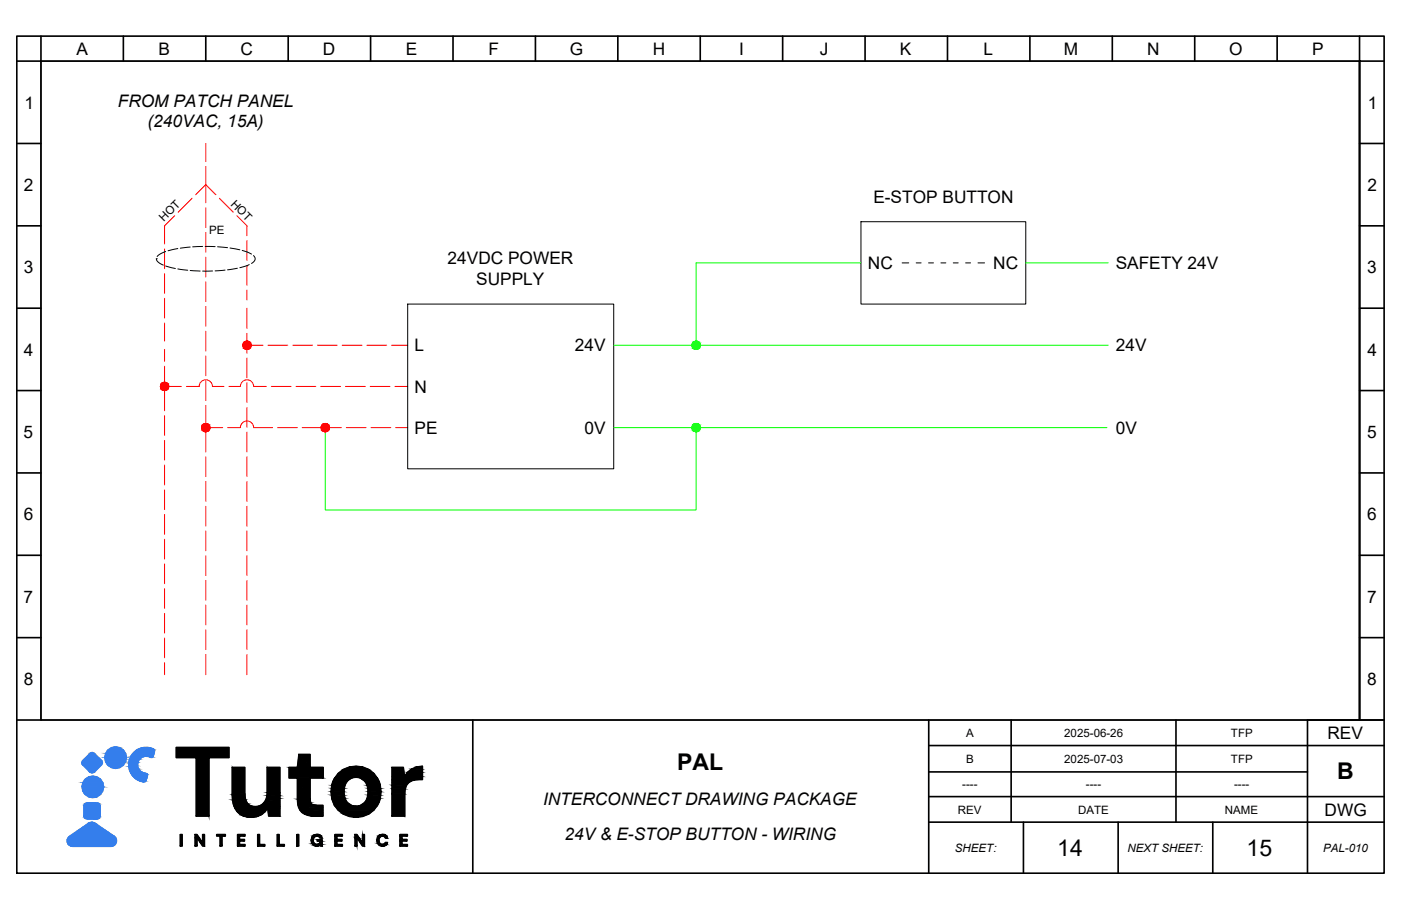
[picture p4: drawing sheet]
<svg xmlns="http://www.w3.org/2000/svg" width="432mm" height="279mm" viewBox="0 0 432 279" stroke-linecap="round" stroke-linejoin="round" font-family="sans-serif">
<!-- layer: 0 -->
<g fill="none" stroke="#f00" stroke-width=".31">
<path d="M63.4 44.2v5.6M63.4 51.4v11.1M50.7 76.8v6.1M53.8 66.5l-3.1 3.1v5.6M59.2 61.1l-4.3 4.4M60.3 60.1l3.1-3.2 3.1 3.2M63.4 64.1v6.1M63.4 71.7v6.1M63.4 79.3v6.1M67.6 61.1l4.3 4.4M73 66.5l3.1 3.1v3.1M76.1 74.2v6.1"/>
<path d="M50.7 84.4v6.1M50.7 92v6.1M50.7 99.6v5.6M63.4 86.9v6.1M63.4 94.5v6.1M76.1 81.8v6.1M76.1 89.5v3M76.1 95v6.3M50.7 107.7v3.7M50.7 113v6M52 119.2h3.9M63.4 102.2v6.1"/>
<path d="M63.4 109.8v6.1M63.4 117.4v6.1M65.5 119.2h3.5M65.5 119.2a2.04 2.04 0 0 0-2.1-2.1 2.04 2.04 0 0 0-2 2.1h-3.9M76.1 102.8v6.1M76.1 110.4v6.1M76.1 118v6.1M76.1 106.5h5M78.2 119.2h3.9M78.2 119.2a2.04 2.04 0 0 0-2.1-2.1 2.04 2.04 0 0 0-2 2.1h-3.6M82.6 106.5h6.1M83.6 119.2h6.1"/>
<path d="M90.2 106.5h6.1M91.2 119.2h6.1M97.8 106.5h6.1M98.9 119.2h6.1M105.5 106.5h6.1M106.5 119.2h6.1M113.1 106.5h6.1M114.1 119.2h6.1M120.7 106.5h5M121.7 119.2h4M50.7 120.6v6.1M50.7 128.2v6.1"/>
<path d="M50.7 135.8v6.1M63.4 125v5.6M63.4 133.1v6.3M64.7 131.9h3.9M70.2 131.9h3.9M74.1 131.9a2.04 2.04 0 0 1 2-2.1 2.04 2.04 0 0 1 2.1 2.1M76.1 125.7v6M76.1 133.3v6.1M78.2 131.9h5.8M85.5 131.9h6.1M93.1 131.9h5.9M101.5 131.9h3.7"/>
<path d="M106.7 131.9h6.1M114.3 131.9h6.1M122 131.9h3.7M50.7 143.4v6.1M50.7 151.1v6M50.7 158.7v6.1M63.4 140.9v6.1M63.4 148.5v6.1M63.4 156.1v6.1M76.1 140.9v6.1M76.1 148.5v6.1M76.1 156.1v6.1"/>
<path d="M50.7 166.3v6.1M50.7 173.9v6.1M63.4 163.8v6M63.4 171.4v6.1M63.4 179v6.1M76.1 163.8v6M76.1 171.4v6.1M76.1 179v6.1M50.7 181.5v6.1M50.7 189.2v6M50.7 196.8v6.1M63.4 186.6v6.1"/>
<path d="M63.4 194.2v6.1M76.1 186.6v6.1M76.1 194.2v6.1M50.7 204.4v3.7M63.4 201.9v6.2M76.1 201.9v6.2"/>
<circle cx="50.7" cy="119.2" r="1.28"/>
<circle cx="76.1" cy="106.5" r="1.28"/>
<circle cx="63.4" cy="131.9" r="1.28"/>
<circle cx="100.3" cy="131.9" r="1.28"/>
</g>
<g fill="none" stroke="#000" stroke-width=".31">
<path d="M12.6 18.8h406.4v203.2h-406.4zM48.2 79.8a2.92 2.92 0 0 0 2.1 2M48.2 79.8h.1M51.1 77.6l-1.9 .8-.8 .7M54.8 76.7l-3 .6M58.6 76.2l-3 .3M62.4 76l-3 .1M63.2 76l3.1 .1M67.1 76.1l3 .3M70.9 76.5l3 .5M74.7 77.2l2.8 1.2M78.1 78.8a1.39 1.39 0 0 1 .5 1.4 1.39 1.39 0 0 1-1.1 1"/>
<path d="M265.4 68.4h50.8v25.4h-50.8zM51.1 82l2.9 .8M54.8 82.9l3.1 .4M58.6 83.4l3.1 .2M65.5 83.6h-3.1M69.4 83.3l-3.1 .2M73.2 82.7l-3.1 .5M76.8 81.6l-2.9 1M125.7 93.8h63.5v50.8h-63.5zM278.1 81.1h2M282.4 81.1h1.5M286.2 81.1h1.5"/>
<path d="M290 81.1h1.5M293.8 81.1h1.5M297.6 81.1h1.5M301.4 81.1h2.1"/>
</g>
<g fill="#f00" stroke="#f00" stroke-width=".31">
<path d="M76 105.2h.5zM75.8 105.2h.7z"/>
<path d="M75.8 105.2l.9 .1zM75.6 105.3h1.1z"/>
<path d="M75.6 105.3l1.3 .2zM75.3 105.5h1.6z"/>
<path d="M75.3 105.5l1.8 .1zM75.3 105.5l1.8 .1h-1.9z"/>
<path d="M75.2 105.6l2 .2-.1-.2zM75.2 105.6l2 .2h-2.2z"/>
<path d="M75 105.8l2.3 .2-.1-.2zM75 105.8l2.3 .2h-2.4z"/>
<path d="M74.9 106l2.5 .2-.1-.2zM74.9 106l2.5 .2h-2.5z"/>
<path d="M74.9 106.2l2.5 .3v-.3zM74.9 106.2l2.5 .3h-2.5z"/>
<path d="M74.9 106.5l2.5 .2v-.2zM74.9 106.5l2.5 .2h-2.5z"/>
<path d="M74.9 106.7l2.4 .2 .1-.2zM74.9 106.7l2.4 .2h-2.4z"/>
<path d="M74.9 106.9l2.3 .3 .1-.3zM74.9 106.9l2.3 .3h-2.2z"/>
<path d="M75 107.2l2.1 .1 .1-.1zM75 107.2l2.1 .1h-1.9z"/>
<path d="M75.2 107.3l1.7 .2 .2-.2zM75.2 107.3l1.7 .2z"/>
<path d="M75.3 107.5h1.6zM75.3 107.5l1.4 .1z"/>
<path d="M75.6 107.6h1.1zM75.6 107.6l.9 .1z"/>
<path d="M75.8 107.7h.7zM75.8 107.7h.4z"/>
<path d="M50.6 117.9h.5zM50.4 117.9h.7z"/>
<path d="M50.4 117.9l.9 .1zM50.2 118h1.1z"/>
<path d="M50.2 118l1.3 .2zM49.9 118.2h1.6z"/>
<path d="M49.9 118.2l1.8 .1zM49.9 118.2l1.8 .1h-1.9z"/>
<path d="M49.8 118.3l2 .2-.1-.2zM49.8 118.3l2 .2h-2.2z"/>
<path d="M49.6 118.5l2.3 .2-.1-.2zM49.6 118.5l2.3 .2h-2.4z"/>
<path d="M49.5 118.7l2.5 .2-.1-.2zM49.5 118.7l2.5 .2h-2.5z"/>
<path d="M49.5 118.9l2.5 .3v-.3zM49.5 118.9l2.5 .3h-2.5z"/>
<path d="M49.5 119.2l2.5 .2v-.2zM49.5 119.2l2.5 .2h-2.5z"/>
<path d="M49.5 119.4l2.4 .2 .1-.2zM49.5 119.4l2.4 .2h-2.4z"/>
<path d="M49.5 119.6l2.3 .3 .1-.3zM49.5 119.6l2.3 .3h-2.2z"/>
<path d="M49.6 119.9l2.1 .1 .1-.1zM49.6 119.9l2.1 .1h-1.9z"/>
<path d="M49.8 120l1.7 .2 .2-.2zM49.8 120l1.7 .2z"/>
<path d="M49.9 120.2h1.6zM49.9 120.2l1.4 .1z"/>
<path d="M50.2 120.3h1.1zM50.2 120.3l.9 .1z"/>
<path d="M50.4 120.4h.7zM50.4 120.4h.4z"/>
<path d="M63.3 130.6h.5zM63.1 130.6h.7z"/>
<path d="M63.1 130.6l.9 .1zM62.9 130.7h1.1z"/>
<path d="M62.9 130.7l1.3 .2zM62.6 130.9h1.6z"/>
<path d="M62.6 130.9l1.8 .1zM62.6 130.9l1.8 .1h-1.9z"/>
<path d="M62.5 131l2 .2-.1-.2zM62.5 131l2 .2h-2.2z"/>
<path d="M62.3 131.2l2.3 .2-.1-.2zM62.3 131.2l2.3 .2h-2.4z"/>
<path d="M62.2 131.4l2.5 .2-.1-.2zM62.2 131.4l2.5 .2h-2.5z"/>
<path d="M62.2 131.6l2.5 .3v-.3zM62.2 131.6l2.5 .3h-2.5z"/>
<path d="M62.2 131.9l2.5 .2v-.2zM62.2 131.9l2.5 .2h-2.5z"/>
<path d="M62.2 132.1l2.4 .2 .1-.2zM62.2 132.1l2.4 .2h-2.4z"/>
<path d="M62.2 132.3l2.3 .3 .1-.3zM62.2 132.3l2.3 .3h-2.2z"/>
<path d="M62.3 132.6l2.1 .1 .1-.1zM62.3 132.6l2.1 .1h-1.9z"/>
<path d="M62.5 132.7l1.7 .2 .2-.2zM62.5 132.7l1.7 .2z"/>
<path d="M62.6 132.9h1.6zM62.6 132.9l1.4 .1z"/>
<path d="M62.9 133h1.1zM62.9 133l.9 .1z"/>
<path d="M63.1 133.1h.7zM63.1 133.1h.4z"/>
<path d="M100.1 130.6h.5zM99.9 130.6h.7z"/>
<path d="M99.9 130.6l.9 .1zM99.7 130.7h1.1z"/>
<path d="M99.7 130.7l1.3 .2zM99.5 130.9h1.5z"/>
<path d="M99.5 130.9l1.7 .1zM99.3 131l.2-.1 1.7 .1z"/>
<path d="M99.3 131l2 .2-.1-.2zM99.3 131l2 .2h-2.1z"/>
<path d="M99.2 131.2l2.2 .2-.1-.2zM99.2 131.2l2.2 .2h-2.3z"/>
<path d="M99.1 131.4l2.4 .2-.1-.2zM99.1 131.4l2.4 .2h-2.5z"/>
<path d="M99 131.6l2.5 .3v-.3zM99 131.6l2.5 .3h-2.5z"/>
<path d="M99 131.9l2.5 .2v-.2zM99 131.9l2.5 .2h-2.5z"/>
<path d="M99 132.1l2.4 .2 .1-.2zM99 132.1l2.4 .2h-2.3z"/>
<path d="M99.1 132.3l2.2 .3 .1-.3zM99.1 132.3l2.2 .3h-2.1z"/>
<path d="M99.2 132.6l2 .1 .1-.1zM99.2 132.6l2 .1h-1.9z"/>
<path d="M99.3 132.7l1.7 .2 .2-.2zM99.3 132.7l1.7 .2z"/>
<path d="M99.5 132.9h1.5zM99.5 132.9l1.3 .1z"/>
<path d="M99.7 133h1.1zM99.7 133l.9 .1z"/>
<path d="M99.9 133.1h.7zM99.9 133.1h.5z"/>
</g>
<g fill="none" stroke="#0f0" stroke-width=".31">
<path d="M265.4 81.1h-50.8v25.4M316.2 81.1h25.4M189.2 106.5h152.4M189.2 131.9h152M214.6 131.9v25.4h-114.3v-24.2"/>
<circle cx="214.6" cy="106.5" r="1.28"/>
<circle cx="214.6" cy="131.9" r="1.28"/>
</g>
<g fill="#0f0" stroke="#0f0" stroke-width=".31">
<path d="M214.4 130.6h.5zM214.2 130.6h.7z"/>
<path d="M214.2 130.6l.9 .1zM214 130.7h1.1z"/>
<path d="M214 130.7l1.3 .2zM213.8 130.9h1.5z"/>
<path d="M213.8 130.9l1.7 .1zM213.8 130.9l1.7 .1h-1.9z"/>
<path d="M213.6 131l2 .2-.1-.2zM213.6 131l2 .2h-2.1z"/>
<path d="M213.5 131.2l2.2 .2-.1-.2zM213.5 131.2l2.2 .2h-2.3z"/>
<path d="M213.4 131.4l2.4 .2-.1-.2zM213.4 131.4l2.4 .2h-2.5z"/>
<path d="M213.3 131.6l2.5 .3v-.3zM213.3 131.6l2.5 .3h-2.5z"/>
<path d="M213.3 131.9l2.5 .2v-.2zM213.3 131.9l2.5 .2h-2.5z"/>
<path d="M213.3 132.1l2.4 .2 .1-.2zM213.3 132.1l2.4 .2h-2.3z"/>
<path d="M213.4 132.3l2.2 .3 .1-.3zM213.4 132.3l2.2 .3h-2.1z"/>
<path d="M213.5 132.6l2 .1 .1-.1zM213.5 132.6l2 .1h-1.9z"/>
<path d="M213.6 132.7l1.7 .2 .2-.2zM213.6 132.7l1.7 .2z"/>
<path d="M213.8 132.9h1.5zM213.8 132.9l1.3 .1z"/>
<path d="M214 133h1.1zM214 133l.9 .1z"/>
<path d="M214.2 133.1h.7zM214.2 133.1h.5z"/>
<path d="M214.4 105.2h.5zM214.2 105.2h.7z"/>
<path d="M214.2 105.2l.9 .1zM214 105.3h1.1z"/>
<path d="M214 105.3l1.3 .2zM213.8 105.5h1.5z"/>
<path d="M213.8 105.5l1.7 .1zM213.8 105.5l1.7 .1h-1.9z"/>
<path d="M213.6 105.6l2 .2-.1-.2zM213.6 105.6l2 .2h-2.1z"/>
<path d="M213.5 105.8l2.2 .2-.1-.2zM213.5 105.8l2.2 .2h-2.3z"/>
<path d="M213.4 106l2.4 .2-.1-.2zM213.4 106l2.4 .2h-2.5z"/>
<path d="M213.3 106.2l2.5 .3v-.3zM213.3 106.2l2.5 .3h-2.5z"/>
<path d="M213.3 106.5l2.5 .2v-.2zM213.3 106.5l2.5 .2h-2.5z"/>
<path d="M213.3 106.7l2.4 .2 .1-.2zM213.3 106.7l2.4 .2h-2.3z"/>
<path d="M213.4 106.9l2.2 .3 .1-.3zM213.4 106.9l2.2 .3h-2.1z"/>
<path d="M213.5 107.2l2 .1 .1-.1zM213.5 107.2l2 .1h-1.9z"/>
<path d="M213.6 107.3l1.7 .2 .2-.2zM213.6 107.3l1.7 .2z"/>
<path d="M213.8 107.5h1.5zM213.8 107.5l1.3 .1z"/>
<path d="M214 107.6h1.1zM214 107.6l.9 .1z"/>
<path d="M214.2 107.7h.7zM214.2 107.7h.5z"/>
</g>
<g fill="none" stroke="#000" stroke-width=".51">
<path d="M5.2 11.1h421.4v258.2h-421.4zM12.6 11.1v7.7h-7.4M38 11.1v7.7M63.4 11.1v7.7M88.8 11.1v7.7M114.2 11.1v7.7M139.6 11.1v7.7M165 11.1v7.7M190.4 11.1v7.7M215.8 11.1v7.7M241.2 11.1v7.7M266.6 11.1v7.7"/>
<path d="M292 11.1v7.7M317.4 11.1v7.7M342.8 11.1v7.7M368.2 11.1v7.7M393.6 11.1v7.7M419 18.8v203.2v-203.2h-406.4v203.2M419 11.1v7.7h7.6M5.2 44.2h7.4M419 44.2h7.6M5.2 69.6h7.4M419 69.6h7.6M5.2 95h7.4"/>
<path d="M419 95h7.6M5.2 120.4h7.4M419 120.4h7.6M5.2 145.8h7.4M419 145.8h7.6M5.2 171.2h7.4M419 171.2h7.6M5.2 196.6h7.4M419 196.6h7.6M5.2 222h421.4M145.7 222v47.3M286.2 222v47.3"/>
<path d="M286.2 229.9h140.4M286.2 238h116.8M311.6 222v31.5M362.4 222v31.5M403 222v47.3M286.2 245.7h140.4M286.2 253.5h140.4M315.4 253.5v15.8M344.6 253.5v15.8M373.8 253.5v15.8"/>
</g>
<g fill="#000" stroke="#000" stroke-width=".31">
<path d="M107.9 236.5l1.9-.2 1.8 .2zM128.4 236.5l1.8-.2v.2zM76.1 251.9h2.3zM97.4 257.4h.8zM107.7 251.8h4.1zM117.7 257.4h.6zM118.5 258h.7zM97.4 260.9h.5zM117.7 260.9h.6zM118.5 260.3h.7z"/>
<path d="M60.5 233.6l3.9 18.1v-18.1zM60.5 233.6l3.9 18.1h-3.9z"/>
<path d="M54.3 230.5l16.3 3.1v-3.1zM54.3 230.5l16.3 3.1h-16.3z"/>
<path d="M71.6 236.7l3.8 8.1v-8.1zM71.6 236.7l3.8 8.1h-3.8z"/>
<path d="M82.4 236.7l3.8 7.7v-7.7zM82.4 236.7l3.8 7.7h-3.8z"/>
<path d="M92.1 232.7l3.5 4v-4zM92.1 232.7l3.5 4h-3.9z"/>
<path d="M91.7 239.9l3.9 6.5v-6.5zM91.7 239.9l3.9 6.5h-3.9z"/>
<path d="M89.1 236.7l10.5 3.2v-3.2zM89.1 236.7l10.5 3.2h-10.5z"/>
<path d="M103.2 240h5.1zM103.2 240l4.9 .1h-5z"/>
<path d="M103.3 239.7l5 .3 .7-.3zM103.3 239.7l5 .3h-5.1z"/>
<path d="M103.4 239.7h6.4zM103.4 239.7h5.6z"/>
<path d="M107.9 236.5l3.9 .1zM107.7 236.6h4.1z"/>
<path d="M107.7 236.6l5.9 .7-1.8-.7zM105.8 237.3l1.9-.7 5.9 .7z"/>
<path d="M105.8 237.3l9.4 1.2-1.6-1.2zM104.3 238.5l1.5-1.2 9.4 1.2z"/>
<path d="M104.3 238.5l11.8 1.2-.9-1.2zM104.3 238.5l11.8 1.2h-12.7z"/>
<path d="M109.8 239.7h6.3zM109.8 239.7h6.3z"/>
<path d="M110.5 239.7l5.8 .3-.2-.3zM110.5 239.7l5.8 .3h-5.1z"/>
<path d="M111.2 240l5.2 .1zM111.2 240l5.2 .1z"/>
<path d="M120.8 236.7l3.9 2.8-.4-2.8zM120.8 236.7l3.9 2.8h-3.9z"/>
<path d="M128.4 236.5l1.8 .7v-.7zM126.9 237.2l1.5-.7 1.8 .7z"/>
<path d="M126.9 237.2l3.3 1v-1zM125.6 238.2l1.3-1 3.3 1z"/>
<path d="M125.6 238.2l4.6 1.3v-1.3zM125.6 238.2l4.6 1.3h-5.5z"/>
<path d="M120.8 239.5l9.4 .9v-.9zM120.8 239.5l9.4 .9h-9.4z"/>
<path d="M55.6 257.4l.5 3.5v-3.5zM55.6 257.4l.5 3.5h-.5z"/>
<path d="M60.2 257.4l1.1 .8-.6-.8zM60.2 257.4l1.1 .8h-1.1z"/>
<path d="M60.2 258.2l.5 2.7v-2.7zM60.2 258.2l.5 2.7h-.5z"/>
<path d="M60.7 258.2l1.8 1.8-1.2-1.8zM60.7 258.2l1.8 1.8h-.6z"/>
<path d="M62.5 257.4l.5 2.6v-2.6zM62.5 257.4l.5 2.6h-.5z"/>
<path d="M67.9 257.8l.5 3.1v-3.1zM67.9 257.8l.5 3.1h-.5z"/>
<path d="M66.8 257.4l2.6 .4v-.4zM66.8 257.4l2.6 .4h-2.6z"/>
<path d="M73.2 257.8l.6 1.1v-1.1zM73.2 257.8l.6 1.1h-.6z"/>
<path d="M73.2 259.3l.6 1.2v-1.2zM73.2 259.3l.6 1.2h-.6z"/>
<path d="M73.2 258.9l2.1 .4v-.4zM73.2 258.9l2.1 .4h-2.1z"/>
<path d="M71.6 244.8l3.9 .3-.1-.3zM71.6 244.8l3.9 .3h-3.9z"/>
<path d="M71.6 245.1l4 1.4-.1-1.4zM71.6 245.1l4 1.4h-3.9z"/>
<path d="M73.2 257.4l2.3 .4v-.4zM73.2 257.4l2.3 .4h-2.3z"/>
<path d="M71.7 246.5l4 .2-.1-.2zM71.7 246.5l4 .2h-4z"/>
<path d="M71.7 246.7l4.5 1-.5-1zM71.7 246.7l4.5 1h-4.3z"/>
<path d="M71.9 247.7l4.7 .4-.4-.4zM71.9 247.7l4.7 .4h-4.6z"/>
<path d="M72 248.1l4.7 .1zM72 248.1l4.7 .1z"/>
<path d="M72 248.2l5.2 .3-.5-.3zM72 248.2l5.2 .3h-5.1z"/>
<path d="M72.1 248.5l5.8 .2-.7-.2zM72.1 248.5l5.8 .2h-5.7z"/>
<path d="M72.2 248.7l6.5 .1zM72.2 248.7l6.5 .1z"/>
<path d="M75.8 251.8h3.3zM75.8 251.8l2.6 .1z"/>
<path d="M75 251.6l4.1 .2 .6-.2zM75 251.6l4.1 .2h-3.3z"/>
<path d="M79.4 257.4l.6 3.1v-3.1zM79.4 257.4l.6 3.1h-.6z"/>
<path d="M74.3 251.2l5.4 .4 .8-.4zM74.3 251.2l5.4 .4h-4.7z"/>
<path d="M73.9 251l6.6 .2 .3-.2zM73.9 251l6.6 .2h-6.2z"/>
<path d="M73.2 250.3l7.6 .7 .9-.7zM73.2 250.3l7.6 .7h-6.9z"/>
<path d="M73.1 250.3h8.6zM73.1 250.3h8.6z"/>
<path d="M72.4 249.3l9.3 1 .7-1zM72.4 249.3l9.3 1h-8.6z"/>
<path d="M72.4 249.1l10 .2 .1-.2zM72.4 249.1l10 .2h-10z"/>
<path d="M85.5 257.4l.5 3.1v-3.1zM85.5 257.4l.5 3.1h-.5z"/>
<path d="M82.4 244.4l3.8 1v-1zM82.4 244.4l3.8 1h-3.9z"/>
<path d="M82.3 245.4l3.9 .8v-.8zM82.3 245.4l3.9 .8h-4.1z"/>
<path d="M82.1 246.2l4.1 .8v-.8zM82.1 246.2l4.1 .8h-4.4z"/>
<path d="M81.8 247l4.4 .6v-.6zM81.8 247l4.4 .6h-4.9z"/>
<path d="M81.3 247.6l4.9 .5v-.5zM80.8 248.1l.5-.5 4.9 .5z"/>
<path d="M80.8 248.1l5.4 .4v-.4zM80.1 248.5l.7-.4 5.4 .4z"/>
<path d="M80.1 248.5l6.1 .2v-.2zM79.4 248.7l.7-.2 6.1 .2z"/>
<path d="M79.4 248.7l6.8 .1zM78.7 248.8h7.5z"/>
<path d="M72.2 248.8l14 .3v-.3zM72.2 248.8l14 .3h-13.8z"/>
<path d="M82.5 249.1l3.7 .2v-.2zM82.5 249.1l3.7 .2h-3.7z"/>
<path d="M82.5 249.3l3.7 2.4v-2.4zM82.5 249.3l3.7 2.4h-3.4z"/>
<path d="M91.5 257.4l.5 3.5v-3.5zM91.5 257.4l.5 3.5h-.5z"/>
<path d="M91.7 246.4l3.9 .1zM91.7 246.4l3.9 .1z"/>
<path d="M91.7 246.5l4 .9-.1-.9zM91.7 246.5l4 .9h-4z"/>
<path d="M91.7 247.4l4.2 .4-.2-.4zM91.7 247.4l4.2 .4h-4.1z"/>
<path d="M91.8 247.8l4.2 .2-.1-.2zM91.8 247.8l4.2 .2h-4.2z"/>
<path d="M91.8 248l4.9 .3-.7-.3zM91.8 248l4.9 .3h-4.8z"/>
<path d="M96 259.1l.5 .1zM96 259.1l.5 .1z"/>
<path d="M96 259.2l.6 .5-.1-.5zM96 259.2l.6 .5h-.5z"/>
<path d="M96.1 258.6l.4 .5 .1-.5zM96.1 258.6l.4 .5h-.5z"/>
<path d="M96.1 259.7l.7 .4-.2-.4zM96.1 259.7l.7 .4h-.6z"/>
<path d="M91.9 248.3l5.7 .1zM91.9 248.3l5.7 .1z"/>
<path d="M96.2 258.2l.4 .4 .2-.4zM96.2 258.2l.4 .4h-.5z"/>
<path d="M96.2 258.2h.6zM96.2 258.2h.6z"/>
<path d="M96.4 257.9l.4 .3 .4-.3zM96.4 257.9l.4 .3h-.6z"/>
<path d="M96.5 257.8h1.2zM96.5 257.8l.7 .1z"/>
<path d="M97.4 257.4l1.2 .1zM96.8 257.5l.6-.1 1.2 .1z"/>
<path d="M96.8 257.5l1.9 .1zM96.8 257.5l1.9 .1z"/>
<path d="M96.7 257.6l2.2 .2-.2-.2zM96.7 257.6l2.2 .2h-2.4z"/>
<path d="M97.7 257.8l1.3 .1zM97.7 257.8l1.3 .1z"/>
<path d="M98 257.9h1zM98 257.9h1z"/>
<path d="M98.2 257.9l.8 .1zM98.2 257.9l.8 .1z"/>
<path d="M98.3 258l.9 .4-.2-.4zM98.3 258l.9 .4h-.6z"/>
<path d="M97.8 259l1.5 .4v-.4zM97.8 259l1.5 .4h-1.5z"/>
<path d="M98.7 259.4l.6 .8v-.8zM98.7 259.4l.6 .8h-.9z"/>
<path d="M91.9 248.4l7.6 .5v-.5zM91.9 248.4l7.6 .5h-7.5z"/>
<path d="M92 248.9l7.5 .9v-.9zM92 248.9l7.5 .9h-7z"/>
<path d="M92.5 249.8l7 .7v-.7zM92.5 249.8l7 .7h-6.4z"/>
<path d="M93.1 250.5l6.4 .5v-.5zM93.1 250.5l6.4 .5h-5.6z"/>
<path d="M93.9 251l5.6 .4v-.4zM93.9 251l5.6 .4h-4.7z"/>
<path d="M94.8 251.4l4.7 .2v-.2zM94.8 251.4l4.7 .2h-3.7z"/>
<path d="M95.8 251.6l3.7 .1zM95.8 251.6l3.7 .1z"/>
<path d="M103.3 257.8l.5 1.1v-1.1zM103.3 257.8l.5 1.1h-.5z"/>
<path d="M103.3 259.3l.5 1.2v-1.2zM103.3 259.3l.5 1.2h-.5z"/>
<path d="M103.3 258.9l2.1 .4v-.4zM103.3 258.9l2.1 .4h-2.1z"/>
<path d="M103.3 257.4l2.2 .4v-.4zM103.3 257.4l2.2 .4h-2.2z"/>
<path d="M102.1 244.2l4 1-.1-1zM102.1 244.2l4 1h-3.9z"/>
<path d="M102.2 243.1l3.8 1.1 .1-1.1zM102.2 243.1l3.8 1.1h-3.9z"/>
<path d="M102.2 245.2l4.1 .9-.2-.9zM102.2 245.2l4.1 .9h-4z"/>
<path d="M102.3 242.2l3.8 .9 .2-.9zM102.3 242.2l3.8 .9h-3.9z"/>
<path d="M102.3 246.1l4.1 .3-.1-.3zM102.3 246.1l4.1 .3h-4.1z"/>
<path d="M102.3 242l4 .2 .1-.2zM102.3 242l4 .2h-4z"/>
<path d="M102.3 246.4l4.3 .5-.2-.5zM102.3 246.4l4.3 .5h-4.1z"/>
<path d="M102.5 241.5l3.9 .5 .2-.5zM102.5 241.5l3.9 .5h-4.1z"/>
<path d="M102.5 246.9l4.6 .7-.5-.7zM102.5 246.9l4.6 .7h-4.3z"/>
<path d="M102.6 241l4 .5 .4-.5zM102.6 241l4 .5h-4.1z"/>
<path d="M102.7 240.8l4.3 .2 .1-.2zM102.7 240.8l4.3 .2h-4.4z"/>
<path d="M102.8 247.6l5.3 .7-1-.7zM102.8 247.6l5.3 .7h-5.1z"/>
<path d="M107.7 251.8l2.9 .1zM108.8 251.9h1.8z"/>
<path d="M103 240.3l4.1 .5 .6-.5zM103 240.3l4.1 .5h-4.4z"/>
<path d="M103.1 240.1l4.6 .2 .4-.2zM103.1 240.1l4.6 .2h-4.7z"/>
<path d="M103 248.3l5.3 .1zM103 248.3l5.3 .1z"/>
<path d="M103.1 248.4l5.9 .2-.7-.2zM103.1 248.4l5.9 .2h-5.7z"/>
<path d="M103.3 248.6l6.4 .1zM103.3 248.6l6.4 .1z"/>
<path d="M109.5 257.4l1.1 .8-.6-.8zM109.5 257.4l1.1 .8h-1.1z"/>
<path d="M109.5 258.2l.5 .3v-.3zM109.5 258.2l.5 .3h-.5z"/>
<path d="M109.5 258.5l.5 2.4v-2.4zM109.5 258.5l.5 2.4h-.5z"/>
<path d="M110 258.2l.7 .3-.1-.3zM110 258.2l.7 .3h-.6z"/>
<path d="M110.1 258.5l1.6 1.5-1-1.5zM110.1 258.5l1.6 1.5h-.5z"/>
<path d="M111.7 257.4l.6 2.6v-2.6zM111.7 257.4l.6 2.6h-.6z"/>
<path d="M105.8 251l6 .8 1.8-.8zM105.8 251l6 .8h-4.1z"/>
<path d="M104.3 249.8l9.3 1.2 1.6-1.2zM104.3 249.8l9.3 1.2h-7.8z"/>
<path d="M103.3 248.7l11.9 1.1 .9-1.1zM103.3 248.7l11.9 1.1h-10.9z"/>
<path d="M110.5 248.6h5.6zM109.7 248.7h6.4z"/>
<path d="M111.1 248.4l5 .2 .2-.2zM110.5 248.6l.6-.2 5 .2z"/>
<path d="M111.3 240.1l5.4 .7-.3-.7zM111.3 240.1l5.4 .7h-4.3z"/>
<path d="M111.3 248.3h5.1zM111.1 248.4h5.2z"/>
<path d="M112.4 240.8l4.4 .2-.1-.2zM112.4 240.8l4.4 .2h-4.3z"/>
<path d="M112.4 247.6l4 .7 .3-.7zM111.3 248.3l1.1-.7 4 .7z"/>
<path d="M116.2 259.1l.6 .6-.1-.6zM116.2 259.1l.6 .6h-.5z"/>
<path d="M112.5 241l4.5 .5-.2-.5zM112.5 241l4.5 .5h-4.2z"/>
<path d="M112.5 247.4l4.2 .2 .1-.2zM112.5 247.4l4.2 .2h-4.3z"/>
<path d="M116.3 258.6l.4 .5 .1-.5zM116.3 258.6l.4 .5h-.5z"/>
<path d="M116.3 259.7l.7 .4-.2-.4zM116.3 259.7l.7 .4h-.6z"/>
<path d="M112.8 246.9l4 .5 .2-.5zM112.8 246.9l4 .5h-4.3z"/>
<path d="M112.8 241.5l4.3 .5-.1-.5zM112.8 241.5l4.3 .5h-4z"/>
<path d="M116.4 258.2l.4 .4 .2-.4zM116.4 258.2l.4 .4h-.5z"/>
<path d="M116.4 258.1h.7zM116.4 258.1l.6 .1z"/>
<path d="M113.1 242l4.1 .2-.1-.2zM113.1 242l4.1 .2h-4z"/>
<path d="M113.1 246.4l3.9 .5 .1-.5zM113.1 246.4l3.9 .5h-4.2z"/>
<path d="M113.2 242.2l4.1 .9-.1-.9zM113.2 242.2l4.1 .9h-3.9z"/>
<path d="M113.2 246.1l3.9 .3 .1-.3zM113.2 246.1l3.9 .3h-4z"/>
<path d="M113.4 243.1l4 1.1-.1-1.1zM113.4 243.1l4 1.1h-3.9z"/>
<path d="M113.4 245.2l3.8 .9 .1-.9zM113.4 245.2l3.8 .9h-4z"/>
<path d="M113.5 244.2l3.8 1 .1-1zM113.5 244.2l3.8 1h-3.9z"/>
<path d="M116.7 257.9l.4 .2 .3-.2zM116.7 257.9l.4 .2h-.7z"/>
<path d="M116.7 257.8h1.1zM116.7 257.8l.7 .1z"/>
<path d="M116.8 257.8h1.1zM116.8 257.8h1z"/>
<path d="M117.7 257.4h.8zM117.6 257.4h.9z"/>
<path d="M117.6 257.4l1.2 .1zM117 257.5l.6-.1 1.2 .1z"/>
<path d="M117 257.5l1.9 .1zM117 257.5l1.9 .1z"/>
<path d="M116.9 257.6l2.2 .2-.2-.2zM116.9 257.6l2.2 .2h-2.3z"/>
<path d="M117.9 257.8h1.2zM117.9 257.8h1.2z"/>
<path d="M117.9 257.8l1.3 .2zM117.9 257.8l1.3 .2zM118.5 258h.7z"/>
<path d="M118.5 258l.9 .5-.2-.5zM118.5 258l.9 .5h-.6z"/>
<path d="M118.8 259.8l.4 .5 .2-.5zM118.8 259.8l.4 .5h-.7zM118.5 260.3h.7z"/>
<path d="M123.3 257.8l.6 1.1v-1.1zM123.3 257.8l.6 1.1h-.6z"/>
<path d="M123.3 259.3l.6 1.2v-1.2zM123.3 259.3l.6 1.2h-.6z"/>
<path d="M120.8 244.8l3.9 6.9v-6.9zM120.8 244.8l3.9 6.9h-3.9z"/>
<path d="M120.8 243.3l3.9 1.5 .1-1.5zM120.8 243.3l3.9 1.5h-3.9z"/>
<path d="M120.8 242.2l4 1.1 .5-1.1zM120.8 242.2l4 1.1h-4z"/>
<path d="M123.3 258.9l2.1 .4v-.4zM123.3 258.9l2.1 .4h-2.1z"/>
<path d="M123.3 257.4l2.2 .4v-.4zM123.3 257.4l2.2 .4h-2.2z"/>
<path d="M120.8 241.3l4.5 .9 .6-.9zM120.8 241.3l4.5 .9h-4.5z"/>
<path d="M120.8 240.8l5.1 .5 .9-.5zM120.8 240.8l5.1 .5h-5.1z"/>
<path d="M120.8 240.5l6 .3 1.1-.3zM120.8 240.5l6 .3h-6z"/>
<path d="M120.8 240.4h8.3zM120.8 240.4l7.1 .1z"/>
<path d="M61.9 260l1.1 .9v-.9zM61.9 260l1.1 .9h-.5z"/>
<path d="M73.2 260.5l2.3 .4v-.4zM73.2 260.5l2.3 .4h-2.3z"/>
<path d="M79.4 260.5l2.2 .4v-.4zM79.4 260.5l2.2 .4h-2.2z"/>
<path d="M85.5 260.5l2.1 .4v-.4zM85.5 260.5l2.1 .4h-2.1z"/>
<path d="M96.2 260.1h.6zM96.2 260.1h.6z"/>
<path d="M96.2 260.1l1 .3-.4-.3zM96.2 260.1l1 .3h-.8z"/>
<path d="M96.4 260.4l1.2 .1zM96.4 260.4l1.2 .1z"/>
<path d="M97 260.8h1.3zM97 260.8l.9 .1z"/>
<path d="M96.7 260.7h1.7zM96.7 260.7l1.6 .1z"/>
<path d="M96.5 260.5l1.9 .2 .2-.2zM96.5 260.5l1.9 .2h-1.7z"/>
<path d="M98.1 260.4h.6zM98.1 260.4h.6z"/>
<path d="M98.1 260.4h.6zM97.6 260.5h1z"/>
<path d="M98.7 260.4h.6zM98.7 260.4h.6z"/>
<path d="M98.2 260.4h.5zM98.1 260.4h.6z"/>
<path d="M98.4 260.2l.9 .2v-.2zM98.2 260.4l.2-.2 .9 .2z"/>
<path d="M98.7 260.4l.6 .5v-.5zM98.7 260.4l.6 .5h-.5z"/>
<path d="M103.3 260.5l2.2 .4v-.4zM103.3 260.5l2.2 .4h-2.2z"/>
<path d="M111.2 260l1.1 .9v-.9zM111.2 260l1.1 .9h-.6z"/>
<path d="M116.4 260.1h.7zM116.4 260.1h.7z"/>
<path d="M116.4 260.1l1 .3-.3-.3zM116.4 260.1l1 .3h-.7z"/>
<path d="M116.7 260.4l1.2 .1zM116.7 260.4l1.2 .1z"/>
<path d="M117.6 260.9h.9zM117.6 260.9h.7z"/>
<path d="M117 260.7h1.8zM117 260.7l1.5 .2z"/>
<path d="M116.9 260.7h2zM116.9 260.7h1.9z"/>
<path d="M116.8 260.5l2.1 .2 .2-.2zM116.8 260.5l2.1 .2h-2z"/>
<path d="M118.5 260.3l.6 .2 .1-.2zM117.9 260.5l.6-.2 .6 .2z"/>
<path d="M123.3 260.5l2.2 .4v-.4zM123.3 260.5l2.2 .4h-2.2z"/>
</g>
<!-- layer: Layer 1 -->
<g fill="none" stroke="#000" stroke-width=".51">
<path d="M54.3 230.5h16.3v3.1h-6.2v18.1h-3.9v-18.1h-6.2zM71.6 236.7h3.8v8.1a3.2 3.2 0 0 0 2.5 3.9 3.8 3.8 0 0 0 4.5-4.3v-7.7h3.8v15h-3.4l-.3-2.6a5.8 5.8 0 0 1-6.3 2.8 5.8 5.8 0 0 1-4.5-5.2zM92.1 232.7h3.5v4h4v3.2h-4l.1 7.5 .3 .6 .7 .3 2.8 .1v3.3a9.1 9.1 0 0 1-6.4-1.2 5 5 0 0 1-1.4-4.1v-6.5h-2.6v-3.2h2.6zM120.8 236.7h3.5l.4 2.8a6.2 6.2 0 0 1 5.5-3.2v4.1a5.2 5.2 0 0 0-4.9 1.8l-.5 1.1-.1 1.5v6.9h-3.9zM55.6 257.4h.5v3.5h-.5zM60.2 257.4h.5l1.8 2.6v-2.6h.5v3.5h-.5l-1.8-2.7v2.7h-.5zM66.8 257.4h2.6v.4h-1v3.1h-.5v-3.1h-1.1zM73.2 257.4h2.3v.4h-1.7v1.1h1.5v.4h-1.5v1.2h1.7v.4h-2.3zM79.4 257.4h.6v3.1h1.6v.4h-2.2zM85.5 257.4h.5v3.1h1.6v.4h-2.1zM91.5 257.4h.5v3.5h-.5zM96.8 257.5a1.7 1.7 0 0 1 2.2 .4l.2 .5h-.6a1.2 1.2 0 0 0-1.7-.4 1.2 1.2 0 0 0-.3 1.7 1.13 1.13 0 0 0 1.8 .5l.3-.8h-.9v-.4h1.5v1.9h-.5l-.1-.5a1.54 1.54 0 0 1-2.5-.3l-.2-1 .2-.9z"/>
<path d="M103.3 257.4h2.2v.4h-1.7v1.1h1.6v.4h-1.6v1.2h1.7v.4h-2.2zM107.1 240.8a3.7 3.7 0 0 1 4.4-.7 3.7 3.7 0 0 1 2 4.1 3.8 3.8 0 0 1-3.8 4.5 3.8 3.8 0 0 1-3.7-4.5 4.7 4.7 0 0 1 1.1-3.4zM109.5 257.4h.5l1.7 2.6v-2.6h.6v3.5h-.6l-1.7-2.7v2.7h-.5zM117 257.5a1.61 1.61 0 0 1 2.2 .5l.2 .5h-.6l-.3-.5a1.26 1.26 0 0 0-1.8 1.1 1.26 1.26 0 0 0 1.8 1.2l.3-.5h.6a1.62 1.62 0 0 1-1.4 1.2 1.62 1.62 0 0 1-1.6-.9l-.2-1 .2-.9zM123.3 257.4h2.2v.4h-1.6v1.1h1.5v.4h-1.5v1.2h1.6v.4h-2.2z"/>
<circle cx="109.7" cy="244.2" r="7.8"/>
</g>
<!-- layer: 0 -->
<g fill="#347eec" stroke="#347eec" stroke-width=".31">
<path d="M34.8 230.5l.8-.2 .9 .2z"/>
<path d="M44.4 230.5h1.2z"/>
<path d="M27.8 232.3l.6-.2 .6 .2z"/>
<path d="M45.8 233.3h1.4l-.3 .2z"/>
<path d="M33.3 236h4.7l-1.1 .7z"/>
<path d="M25.5 235.8h5.8l-2.3 2.3z"/>
<path d="M27.3 239.6l1.3-.2 1.3 .2z"/>
<path d="M43.5 241h1.3z"/>
<path d="M26.3 245h4.6l-1 .7z"/>
<path d="M27.8 253.7h1z"/>
<path d="M34.8 230.5l2.1 .1zM34.3 230.6h2.6z"/>
<path d="M44.4 230.5l2.1 .2zM43.6 230.7l.8-.2 2.1 .2z"/>
<path d="M43.6 230.7h3zM43.4 230.7h3.2z"/>
<path d="M43.4 230.7l3.9 .3-.7-.3zM42.8 231l.6-.3 3.9 .3z"/>
<path d="M42.8 231l4.6 .1zM42.5 231.1h4.9z"/>
<path d="M42.5 231.1l5.1 .2-.2-.2zM42.2 231.3l.3-.2 5.1 .2z"/>
<path d="M34.3 230.6l3.7 .7-1.1-.7zM33.3 231.3l1-.7 3.7 .7z"/>
<path d="M42.2 231.3l5.4 .4v-.4zM41.6 231.7l.6-.4 5.4 .4zM41.6 231.7h6zM41.6 231.7h6z"/>
<path d="M33.3 231.3l5.4 1.1-.7-1.1zM33.3 231.3l5.4 1.1h-6.1z"/>
<path d="M41.6 231.7l5.8 .8 .2-.8zM40.9 232.5l.7-.8 5.8 .8z"/>
<path d="M40.9 232.5l6.3 .7 .2-.7zM40.9 232.5l6.3 .7h-6.8z"/>
<path d="M44.7 233.2h2.5zM44.7 233.2l2.5 .1z"/>
<path d="M40.4 233.2h4.3zM40.4 233.2l4 .1z"/>
<path d="M45.8 233.3h1.4zM45.8 233.3h1.4z"/>
<path d="M40.4 233.3h4zM40.4 233.3h3.8z"/>
<path d="M40.3 233.3l3.4 .2 .5-.2zM40.3 233.3l3.4 .2h-3.5z"/>
<path d="M45.8 233.3l1.1 .2zM46.4 233.5h.5z"/>
<path d="M32.6 232.4l6.3 1.2-.2-1.2zM32.6 232.4l6.3 1.2h-6.6z"/>
<path d="M40.2 233.5l2.8 .7 .7-.7zM40.2 233.5l2.8 .7h-3z"/>
<path d="M40 234.2l2.8 .1 .2-.1zM40 234.2l2.8 .1h-2.9z"/>
<path d="M27.8 232.3l3.5 2.3-2.3-2.3zM25.5 234.6l2.3-2.3 3.5 2.3z"/>
<path d="M32.3 233.6l6.4 1.3 .2-1.3zM32.3 233.6l6.4 1.3h-6.1z"/>
<path d="M39.9 234.3l2.6 .8 .3-.8zM39.9 234.3l2.6 .8h-2.7z"/>
<path d="M25.5 234.6l6 .6-.2-.6zM25.5 234.6l6 .6h-6.3z"/>
<path d="M39.8 235.1l2.6 .3 .1-.3zM39.8 235.1l2.6 .3h-2.7z"/>
<path d="M25.2 235.2l6.1 .6 .2-.6zM25.2 235.2l6.1 .6h-5.8z"/>
<path d="M32.6 234.9l5.4 1.1 .7-1.1zM32.6 234.9l5.4 1.1h-4.7z"/>
<path d="M39.7 235.4l2.7 .7v-.7zM39.7 235.4l2.7 .7h-2.7z"/>
<path d="M39.7 236.1l2.8 .3-.1-.3zM39.7 236.1l2.8 .3h-2.8z"/>
<path d="M33.3 236l1 .7h2.6zM34.3 236.7h2.6l-1.3 .2z"/>
<path d="M39.7 236.4l3 .7-.2-.7zM39.7 236.4l3 .7h-2.8z"/>
<path d="M39.9 237.1l3.1 .4-.3-.4zM39.9 237.1l3.1 .4h-3.1z"/>
<path d="M39.9 237.5l3.4 .4-.3-.4zM39.9 237.5l3.4 .4h-3.2z"/>
<path d="M25.5 235.8l2.3 2.3h1.2zM27.8 238.1h1.2l-.6 .3z"/>
<path d="M40.1 237.9l4.2 .5-1-.5zM40.1 237.9l4.2 .5h-4z"/>
<path d="M40.3 238.4h4zM40.3 238.4h4z"/>
<path d="M40.3 238.4l4.6 .1zM40.3 238.4l4.6 .1z"/>
<path d="M40.4 238.5l4.9 .2-.4-.2zM40.4 238.5l4.9 .2h-4.8z"/>
<path d="M40.5 238.7l5 .4-.2-.4zM40.5 238.7l5 .4h-4.7z"/>
<path d="M40.8 239.1h4.7zM40.8 239.1l4.6 .1z"/>
<path d="M40.9 239.2l4.3 .8 .2-.8zM40.9 239.2l4.3 .8h-3.6z"/>
<path d="M27.3 239.6l3.6 .7-1-.7zM26.3 240.3l1-.7 3.6 .7z"/>
<path d="M41.6 240l3.4 .5 .2-.5zM41.6 240l3.4 .5h-2.5z"/>
<path d="M42.5 240.5l2.5 .2v-.2zM42.5 240.5l2.5 .2z"/>
<path d="M42.9 240.7l1.9 .3 .2-.3zM42.9 240.7l1.9 .3h-1.3z"/>
<path d="M43.5 241h1.3zM43.9 241h.9z"/>
<path d="M26.3 240.3l5.4 1.1-.8-1.1zM26.3 240.3l5.4 1.1h-6.1z"/>
<path d="M25.6 241.4l6.3 1.3-.2-1.3zM25.6 241.4l6.3 1.3h-6.6z"/>
<path d="M25.3 242.7l6.4 1.2 .2-1.2zM25.3 242.7l6.4 1.2h-6.1z"/>
<path d="M25.6 243.9l5.3 1.1 .8-1.1zM25.6 243.9l5.3 1.1h-4.6z"/>
<path d="M26.3 245l1 .7h2.6zM27.3 245.7h2.6l-1.3 .3z"/>
<path d="M26.8 247.6l3.8 .2-.6-.2zM26.2 247.8l.6-.2 3.8 .2z"/>
<path d="M26.2 247.8l4.7 .6-.3-.6zM26.2 247.8l4.7 .6h-5z"/>
<path d="M25.9 248.4l5 3.3v-3.3zM25.9 248.4l5 3.3h-5z"/>
<path d="M25.9 251.7l4.7 .6 .3-.6zM25.9 251.7l4.7 .6h-4.4z"/>
<path d="M26.2 252.3l3.8 .3 .6-.3zM26.2 252.3l3.8 .3h-3.2z"/>
<path d="M27.8 253.7l1.5 .2zM27.4 253.9l.4-.2 1.5 .2z"/>
<path d="M27.4 253.9l7.8 4-5.9-4zM21.4 257.9l6-4 7.8 4z"/>
<path d="M21.4 257.9l14.2 .4-.4-.4zM21 258.3l.4-.4 14.2 .4z"/>
<path d="M21 258.3l14.8 .5-.2-.5zM21 258.3l14.8 .5h-15z"/>
<path d="M20.8 258.8l15.1 .5-.1-.5zM20.8 258.8l15.1 .5h-15.2z"/>
<path d="M20.7 259.3l15.1 .5 .1-.5zM20.7 259.3l15.1 .5h-15z"/>
<path d="M20.8 259.8l14.8 .5 .2-.5zM20.8 259.8l14.8 .5h-14.6z"/>
<path d="M21 260.3l14.2 .3 .4-.3zM21 260.3l14.2 .3h-13.8z"/>
<path d="M21.4 260.6l13.4 .3 .4-.3zM21.4 260.6l13.4 .3h-13z"/>
<path d="M21.8 260.9h13zM21.8 260.9l12.4 .1z"/>
</g>
<!-- layer: Layer 1 -->
<g fill="none" stroke="#347eec" stroke-width=".51">
<path d="M25.5 234.6l2.3-2.3 .6-.2 .6 .2 2.3 2.3 .2 .6-.2 .6-2.3 2.3-.6 .3-.6-.3-2.3-2.3-.3-.6zM40.9 232.5a5.1 5.1 0 0 1 6.7-1.2l-.4 2-.4 .3a3.4 3.4 0 0 0-3.8 .6 2.68 2.68 0 0 0-.4 2.7 2.68 2.68 0 0 0 2.3 1.6l.4 .2 .2 .4-.7 1.9a5.2 5.2 0 0 1-4.7-3 5.2 5.2 0 0 1 .8-5.5zM21 258.3l6.4-4.4a1.68 1.68 0 0 1 1.9 0l5.9 4a1.68 1.68 0 0 1 .6 1.9 1.68 1.68 0 0 1-1.6 1.2h-11.8a1.69 1.69 0 0 1-1.4-2.7zM26.2 247.8l.6-.2h3.2l.6 .2 .3 .6v3.3l-.3 .6-.6 .3h-3.2l-.6-.3-.3-.6v-3.3z"/>
<circle cx="35.6" cy="233.7" r="3.3"/>
<circle cx="28.6" cy="242.7" r="3.3"/>
</g>
<g font-size="7.1">
<text x="208.7" y="237.4">PAL</text>
<text x="412.1" y="240.3">B</text>
<text x="325.9" y="264">14</text>
<text x="384.2" y="263.9">15</text>
</g>
<g font-size="5.3">
<text x="23.5" y="16.9">A</text>
<text x="48.9" y="16.9">B</text>
<text x="74.2" y="16.9">C</text>
<text x="99.5" y="16.9">D</text>
<text x="125.1" y="16.9">E</text>
<text x="150.6" y="16.9">F</text>
<text x="175.7" y="16.9">G</text>
<text x="201.2" y="16.9">H</text>
<text x="227.8" y="16.9">I</text>
<text x="252.7" y="16.9">J</text>
<text x="277.4" y="16.9">K</text>
<text x="303.1" y="16.9">L</text>
<text x="327.9" y="16.9">M</text>
<text x="353.6" y="16.9">N</text>
<text x="378.8" y="16.9">O</text>
<text x="404.5" y="16.9">P</text>
<text x="7.5" y="33.5">1</text>
<text x="36.3" y="32.9">FROM PATCH PANEL</text>
<text x="421.6" y="33.5">1</text>
<text x="45.5" y="39.3">(240VAC, 15A)</text>
<text x="7.4" y="58.9">2</text>
<text x="421.5" y="58.9">2</text>
<text x="269.2" y="62.5">E-STOP BUTTON</text>
<text x="138" y="81.5">24VDC POWER</text>
<text x="267.5" y="83">NC</text>
<text x="306.1" y="83">NC</text>
<text x="343.9" y="83">SAFETY 24V</text>
<text x="7.3" y="84.2">3</text>
<text x="146.8" y="87.9">SUPPLY</text>
<text x="421.4" y="84.2">3</text>
<text x="7.4" y="109.7">4</text>
<text x="127.8" y="108.4">L</text>
<text x="177.2" y="108.4">24V</text>
<text x="343.9" y="108.4">24V</text>
<text x="421.5" y="109.7">4</text>
<text x="127.8" y="121.1">N</text>
<text x="7.3" y="135">5</text>
<text x="127.8" y="133.8">PE</text>
<text x="180.1" y="133.8">0V</text>
<text x="343.9" y="133.8">0V</text>
<text x="421.4" y="135">5</text>
<text x="7.3" y="160.4">6</text>
<text x="421.4" y="160.4">6</text>
<text x="7.3" y="185.9">7</text>
<text x="421.4" y="185.9">7</text>
<text x="7.3" y="211.2">8</text>
<text x="421.4" y="211.2">8</text>
<text x="409.1" y="227.9">REV</text>
<text x="167.4" y="248.4">INTERCONNECT DRAWING PACKAGE</text>
<text x="408.2" y="251.5">DWG</text>
<text x="174" y="258.9">24V &amp; E-STOP BUTTON - WIRING</text>
</g>
<g font-size="3.5">
<text x="70.9" y="63.1" transform="rotate(45 70.9 63.1)">HOT</text>
<text x="50.5" y="68.5" transform="rotate(-45 50.5 68.5)">HOT</text>
<text x="64.4" y="72.2">PE</text>
<text x="297.8" y="227.3">A</text>
<text x="328" y="227.2">2025-06-26</text>
<text x="379.4" y="227.3">TFP</text>
<text x="297.7" y="235.3">B</text>
<text x="328" y="235.2">2025-07-03</text>
<text x="379.4" y="235.3">TFP</text>
<text x="296.6" y="243.1">----</text>
<text x="334.7" y="243.1">----</text>
<text x="380.4" y="243.1">----</text>
<text x="295.2" y="250.9">REV</text>
<text x="332.3" y="250.9">DATE</text>
<text x="377.5" y="250.9">NAME</text>
<text x="294.3" y="262.7">SHEET:</text>
<text x="347.5" y="262.7">NEXT SHEET:</text>
<text x="407.8" y="262.7">PAL-010</text>
</g>
</svg>
